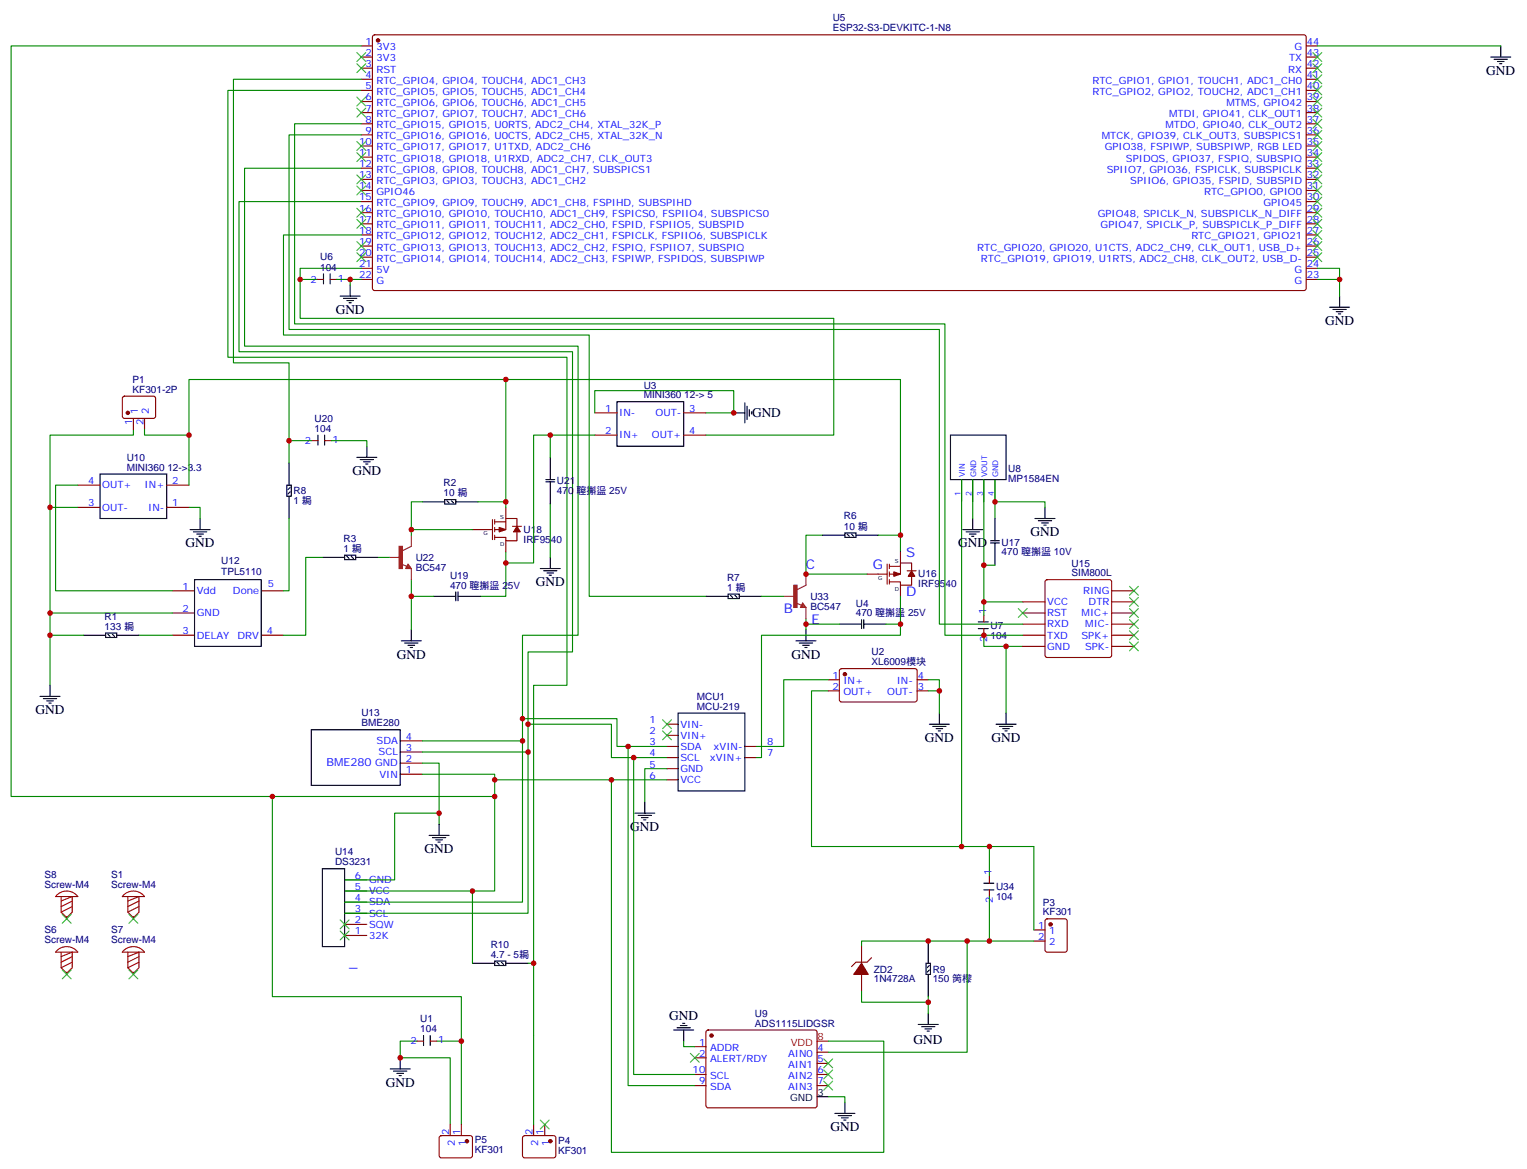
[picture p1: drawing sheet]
<svg xmlns="http://www.w3.org/2000/svg" width="485mm" height="371mm" viewBox="0 0 485 371" stroke-linecap="round" stroke-linejoin="round" font-family="sans-serif">
<g fill="none" stroke="#000" stroke-width=".35">
<path d="M473.1 18.1h6.3M474.1 18.8h4.3M475.2 19.5h2.1M476.2 14.6v3.5M475.9 20.2h.7M102.7 86.9v3.2M104.8 86.9v3.2M107.9 93.9h6.4M109 94.7h4.2M110.1 95.4h2.1M110.8 96.1h.7M111.1 90.4v3.5"/>
<path d="M421.9 97.5h6.4M423 98.2h4.2M424 98.9h2.2M424.7 99.6h.7M425.1 93.9v3.6M100.9 138v3.2M103 138v3.2M195.8 127.5h21.2v14.1h-21.2zM232.8 131h3.6M236.4 127.8v6.4M237.1 128.9v4.2M237.8 129.9v2.1"/>
<path d="M238.5 130.6v.7M301.6 138h17.7v14.2h-17.7zM31.7 150.4h21.2v14.1h-21.2zM91 153.9h1.4v3.5h-1.4zM91.7 146.9v7M91.7 157.4v7.1M92.1 154.6l-.7 .7M92.1 156l-.7 .7M113.2 145.1h6.4M114.3 145.8h4.2M115.4 146.5h2.1M116.1 147.2h.7"/>
<path d="M116.4 141.6v3.5M134.1 159.2h7M141.1 158.5h3.5v1.4h-3.5zM141.8 158.9l.7 .7M143.2 158.9l.7 .7M144.6 159.2h7.1M173.2 152.2h2.8M173.2 152.9h2.8M174.6 145.1v7.1M174.6 152.9v7M60.3 168h6.4M61.4 168.7h4.2"/>
<path d="M62.4 169.4h2.2M63.1 170.1h.8M63.5 164.5v3.5M102.3 176.8h7.1M109.4 176.1h3.5v1.5h-3.5zM110.1 176.5l.7 .7M111.5 176.5l.7 .7M112.9 176.8h7M174.6 176.8v3.6M261.1 169.8h7M268.1 169.1h3.5v1.4h-3.5zM268.8 169.4l.7 .7"/>
<path d="M270.2 169.4l.7 .7M271.6 169.8h7.1M305.5 168h6.4M306.6 168.7h4.2M307.6 169.4h2.1M308.3 170.1h.7M308.7 164.5v3.5M314.3 171.6h2.8M314.3 172.3h2.8M315.7 164.5v7.1M315.7 172.3v7M328.4 164.5h6.4"/>
<path d="M329.5 165.2h4.2M330.6 165.9h2.1M331.3 166.6h.7M331.6 161v3.5M61.7 183.9h21.2v21.2h-21.2zM130.5 199.8v3.5M137.6 189.2h7M144.6 187.8v2.8M145.3 187.8v2.8M145.3 189.2h7.1M171.4 180.4h6.4M172.5 181.1h4.2"/>
<path d="M173.6 181.8h2.1M174.3 182.5h.7M224 189.2h7.1M231.1 188.5h3.5v1.4h-3.5zM231.8 188.8l.7 .7M233.2 188.8l.7 .7M234.6 189.2h7.1M255.8 199.8v3.5M266.3 198h7.1M273.4 196.6v2.8M274.1 196.6v2.8M274.1 198h7.1"/>
<path d="M310.4 197.3h3.2M310.4 199.4h3.2M15.9 217.4v3.5M26.5 201.5h7M33.5 200.8h3.5v1.4h-3.5zM34.2 201.2l.7 .7M35.6 201.2l.7 .7M37 201.5h7.1M127.4 203.3h6.3M128.4 204h4.2M129.5 204.7h2.1M130.2 205.4h.7"/>
<path d="M252.6 203.3h6.3M253.6 204h4.3M254.7 204.7h2.1M255.4 205.4h.7M12.7 220.9h6.3M13.8 221.7h4.2M14.8 222.4h2.1M15.5 223.1h.7M98.8 231.5h28.2v17.7h-28.2zM215.2 226.2h21.2v24.7h-21.2zM294.9 229.8h6.4M296 230.5h4.2"/>
<path d="M297 231.2h2.2M297.7 231.9h.7M298.1 226.2v3.6M316.1 229.8h6.3M317.1 230.5h4.3M318.2 231.2h2.1M318.9 231.9h.7M319.3 226.2v3.6M201.4 258h6.4M202.5 258.7h4.2M203.6 259.4h2.1M204.6 254.5v3.5"/>
<path d="M102.3 275.6h7.1v24.7h-7.1zM136.2 265h6.3M137.2 265.7h4.3M138.3 266.5h2.1M139 267.2h.7M139.3 261.5v3.5M204.3 260.1h.7M294.6 298.6v7M312.2 280.2h3.2M312.2 282.3h3.2M149.9 305.6h7.1M157 304.9h3.5v1.4h-3.5z"/>
<path d="M157.7 305.3l.7 .7M159.1 305.3l.7 .7M160.5 305.6h7.1M293.9 305.6h1.4v3.5h-1.4zM294.6 309.1v7.1M294.9 306.3l-.7 .7M294.9 307.7l-.7 .7M123.8 339.1h6.4M124.9 339.8h4.2M127 335.6v3.5M134.4 328.5v3.2M136.5 328.5v3.2"/>
<path d="M213.8 326.8h6.3M214.8 326.1h4.3M215.9 325.4h2.1M216.6 324.7h.7M217 326.8v3.5M291.4 325h6.3M292.5 325.7h4.2M293.5 326.4h2.1M294.2 327.1h.7M294.6 321.5v3.5M125.9 340.5h2.2M126.6 341.2h.8"/>
<path d="M259.3 347.9h3.5M264.9 353.2h6.4M266 353.9h4.2M267.1 354.6h2.1M267.8 355.4h.7M268.1 349.7v3.5"/>
</g>
<g fill="none" stroke="#008700" stroke-width=".35">
<path d="M114.7 14.6h-111.2v238.1h153.5M418 14.6h58.2M114.7 28.7h-42.4v84.6h107.6v104.1h-10.6v139.4M114.7 25.2h-40.6v89.9h17.6v31.8M114.7 39.3h-21.2v63.5h206.4v98.7h24.7M114.7 53.4h-37.1v56.4h105.8v91.7h-17.6v84.7h-56.4M114.7 42.8h-23v61.7h206.4v93.5h26.5M114.7 64h-38.9v47.6h105.9v95.2h-14.1v82.9h-58.2M114.7 74.5h-24.7v31.8h97v82.9h37M95.2 88.7h5.3M106.9 88.7h4.2M114.7 88.7h-3.6v1.7"/>
<path d="M114.7 85.1h-19.5v15.9h169.4v37h-40.6M418 85.1h7.1v8.8M418 88.7h7.1M42.3 136.3v1.7h-26.4v79.4M45.9 136.3v1.7h14.1v-17.6h225.8v49.4M60 138v15.9M91.7 139.8h7.1M105.1 139.8h11.3v1.8M160.5 120.4v38.8M174.6 138v7.1M188.7 138h-19.4v40.6h-8.8M188.7 131v-7.1h44.1v7.1h-8.8"/>
<path d="M24.7 153.9h-7.1v33.5h37.1M134.1 159.2h-3.6v10.6M151.7 159.2h8.8v1.8M174.6 159.9v16.9M305.2 152.2v116.4M308.7 152.2v12.3M312.2 152.2v38.8h12.4M315.7 152.2v12.3M315.7 159.2h15.9v1.8M15.9 161h8.8M60 161h3.5v3.5M91.7 164.5v22.9h-1.7"/>
<path d="M102.3 176.8h-5.3v24.7h-7M119.9 176.8h3.6M130.5 168h19.4M160.5 175.1v14.1h-8.1M261.1 169.8h-5.3v12.3h19.4M278.7 169.8h7.1v5.3M312.2 179.3h3.5M15.9 194.5h38.8M130.5 183.9v15.9M130.5 189.2h7.1M241.7 189.2h7M255.8 196.3v3.5"/>
<path d="M255.8 198h10.5M285.8 189.2v8.8h-4.6M285.8 198v3.5h-44.1v38.8h-1.8M312.2 191v4.2M15.9 201.5h10.6M44.1 201.5h10.6M262.8 219.2h-5.3v49.4h70.6v26.4M262.8 215.7h-14.1v21.1h-8.8M294.6 219.2h3.5v7M294.6 215.7h3.5v3.5M312.2 201.5v3.6h7.1M324.6 205.1h-5.3v21.1"/>
<path d="M134.1 235.1h31.7M134.1 238.6h33.5M165.8 228h30v8.8h15.9M167.6 229.8h26.4v10.5h17.7M199.3 236.8v107.6h21.2M86.4 252.7v63.5h60v14.1M134.1 242.1h5.2v19.4M134.1 245.6h22.9v37.1h-47.6M139.3 258h-14.1v21.2h-15.8M157 247.4h54.7M194 247.4v118.2h86.5v-35.3h-17.7M201.1 240.3v100.6h19.4"/>
<path d="M211.7 243.9h-7.1v10.6M314 268.6v9.5M149.9 282.7v22.9M306.9 298.6v35.2h-44.1M314 284.4v14.2M328.1 298.6h-54.7v1.7M167.6 305.6h1.7M273.4 314.4v3.6h21.2M294.6 316.2v5.3M132.3 330.3h-5.3v5.3h15.9v21.2M138.6 330.3h7.8v26.5M217 330.3v1.8h3.5"/>
<path d="M262.8 347.9h5.3v1.8"/>
</g>
<g fill="none" stroke="#870000" stroke-width=".35">
<path d="M114.7 14.6h3.5M114.7 18.1h3.5M118.4 11.2l.5-.2 295.2 .1 .4 .6-.1 80-.6 .5-295.2-.1-.4-.6v-79.8zM414.5 14.6h3.5M414.5 18.1h3.5M114.7 21.6h3.5M114.7 25.2h3.5M114.7 28.7h3.5M114.7 32.2h3.5M114.7 35.7h3.5M114.7 39.3h3.5M414.5 21.6h3.5"/>
<path d="M414.5 25.2h3.5M414.5 28.7h3.5M414.5 32.2h3.5M414.5 35.7h3.5M414.5 39.3h3.5M114.7 42.8h3.5M114.7 46.3h3.5M114.7 49.8h3.5M114.7 53.4h3.5M114.7 56.9h3.5M414.5 42.8h3.5M414.5 46.3h3.5"/>
<path d="M414.5 49.8h3.5M414.5 53.4h3.5M414.5 56.9h3.5M114.7 60.4h3.5M114.7 64h3.5M114.7 67.5h3.5M114.7 71h3.5M114.7 74.5h3.5M114.7 78.1h3.5M414.5 60.4h3.5M414.5 64h3.5M414.5 67.5h3.5"/>
<path d="M414.5 71h3.5M414.5 74.5h3.5M414.5 78.1h3.5M100.5 88.7h2.2M104.8 88.7h2.1M114.7 81.6h3.5M114.7 85.1h3.5M114.7 88.7h3.5M414.5 81.6h3.5M414.5 85.1h3.5M414.5 88.7h3.5M39 125.9l.5-.2 9.5 .1 .4 .6-.1 5.9-.6 .5-9.5-.1-.4-.7v-5.6z"/>
<path d="M42.3 132.8v3.5M45.9 132.8v3.5M98.8 139.8h2.1M103 139.8h2.1M188.7 131h7.1M188.7 138h7.1M217 131h7M217 138h7M24.7 153.9h7M52.9 153.9h7.1M305.2 152.2v7M308.7 152.2v7"/>
<path d="M312.2 152.2v7M315.7 152.2v7M24.7 161h7M52.9 161h7.1M149.9 168h6.4M156.3 164.9v6.3M157 165.6h3.5M157 164.9v1.4M157 167.3v1.4M157 169.8v1.4M160.5 161v3.5M160.5 171.6v3.5"/>
<path d="M162.6 167h2.9M164 168.7v2.9h-3.5v-1.1h-3.5M164 167v-2.5h-3.5v3.5h-3.5M281.5 179v6.3M282.2 179.7h3.6M282.2 179v1.4M285.8 175.1v3.5M54.7 187.4h7M54.7 194.5h7M82.9 187.4h7.1M275.2 182.1h6.3M282.2 181.4v1.4"/>
<path d="M282.2 183.9v1.4M285.8 185.7v3.5M287.9 181.1h2.8M289.3 182.8v2.9h-3.5v-1.1h-3.6M289.3 181.1v-2.5h-3.5v3.5h-3.6M312.2 195.2v2.1M312.2 199.4v2.1M324.6 194.5h7M324.6 191h7M324.6 198h7M352.8 187.4h7M352.8 194.5h7"/>
<path d="M352.8 191h7M352.8 198h7M54.7 201.5h7M82.9 201.5h7.1M262.8 215.7h3.5M262.8 219.2h3.5M266.6 212.3l.5-.2 23.5 .1 .4 .6v9.5l-.7 .4-23.5-.1-.5-.6v-9.2zM291 215.7h3.6M291 219.2h3.6M324.6 201.5h7M324.6 205.1h7M352.8 201.5h7"/>
<path d="M352.8 205.1h7M127 238.6h7.1M127 235.1h7.1M211.7 236.8h3.5M211.7 233.3h3.5M211.7 229.8h3.5M236.4 236.8h3.5M127 245.6h7.1M127 242.1h7.1M211.7 247.4h3.5M211.7 243.9h3.5M211.7 240.3h3.5"/>
<path d="M236.4 240.3h3.5M109.4 279.2h7M314 278.1v2.1M21.2 290.8v.7M42.3 290.8v.7M109.4 296.8h7M109.4 293.3h7M109.4 289.7h7M109.4 286.2h7M109.4 282.7h7M314 282.3v2.1M328.1 295h3.5"/>
<path d="M328.1 298.6h3.5M331.8 291.7l.5-.2h5.7l.6 .4 .1 9.5-.5 .6-5.9 .1-.6-.5-.1-9.4zM21.2 308.4v.7M42.3 308.4v.7M273.4 300.3v5.3M273.4 309.1v5.3M276.6 303.8l-1.4 1.5h-3.6l-1.4 1.4M132.3 330.3h2.1M136.5 330.3h2.1M220.5 332.1h3.5M220.5 335.6h3.5M224.2 327l.5-.2h33.9l.5 .2 .2 .5-.1 23.5-.6 .5-34.2-.1-.4-.6v-23.3z"/>
<path d="M259.3 337.4h3.5M259.3 333.8h3.5M142.9 356.8v3.5M146.4 356.8v3.5M169.3 356.8v3.5M172.9 356.8v3.5M220.5 340.9h3.5M220.5 344.4h3.5M259.3 340.9h3.5M259.3 344.4h3.5M139.6 360.5l.5-.2h9.4l.4 .7v5.9l-.7 .4h-9.4l-.5-.7v-5.6zM166 360.5l.5-.2h9.5l.4 .7-.1 5.9-.6 .4h-9.5l-.4-.7v-5.6z"/>
</g>
<g fill="#870000" stroke="#870000" stroke-width=".35">
<path d="M283.6 181.4l2.2 .7-2.2 .7z"/>
<path d="M289.3 181.1l1 1.7h-2.1z"/>
<path d="M158.4 167.3l2.1 .7-2.1 .7z"/>
<path d="M164 167l1.1 1.7h-2.1z"/>
<path d="M273.4 305.6l2.1 3.5h-4.6z"/>
<circle cx="40.6" cy="131" r=".53"/>
<circle cx="333.4" cy="293.3" r=".53"/>
<circle cx="174.6" cy="362.1" r=".53"/>
<circle cx="148.2" cy="362.1" r=".53"/>
<circle cx="119.9" cy="12.8" r=".53"/>
<circle cx="268.1" cy="213.9" r=".53"/>
<circle cx="225.8" cy="328.5" r=".53"/>
</g>
<path d="M331.8 184.1l.5-.2h19.8l.5 .2 .2 .5v23.3l-.3 .5-.4 .2h-19.8l-.5-.2-.2-.5v-23.3z" fill="none" stroke="#900" stroke-width=".35"/>
<g fill="none" stroke="#8c2424" stroke-width=".35">
<path d="M123.5 176.8h3.5M127.4 179l1.7 .7M129.5 179l1 1.4h-1.7zM129.5 179.3l.7 .7h-1.1zM129.5 179.7v.3M130.5 169.8v3.5l-2.8 1.4M130.5 180.4v3.5M248.7 189.2h3.5M252.6 191.3l1.8 .7M254.7 191.3l1.1 1.4h-1.8zM254.7 191.7l.7 .7h-1zM254.7 192v.4"/>
<path d="M255.8 182.1v3.6l-2.9 1.4M255.8 192.7v3.6"/>
</g>
<g fill="#8c2424" stroke="#8c2424" stroke-width=".35">
<path d="M126.6 173.3h1.1v7.1h-1.1z"/>
<path d="M251.9 185.7h1v7h-1z"/>
</g>
<g fill="none" stroke="#a10000" stroke-width=".35">
<path d="M18 284a4.4 4.4 0 0 1 6.7 .4h-7.1zM19.4 284.4v5l1.8 1.7 1.7-1.7v-5l-3.5 1.5M22.9 285.9l-3.5 1.7M22.9 287.6l-3.5 1.8M39.2 284a4.4 4.4 0 0 1 6.7 .4h-7.1zM40.6 284.4v5l1.7 1.7 1.8-1.7v-5l-3.5 1.5M44.1 285.9l-3.5 1.7M44.1 287.6l-3.5 1.8M18 301.6a4.4 4.4 0 0 1 6.7 .5h-7.1zM19.4 302.1v4.9l1.8 1.8 1.7-1.8v-4.9l-3.5 1.4M22.9 303.5l-3.5 1.8M22.9 305.3l-3.5 1.7"/>
<path d="M39.2 301.6a4.4 4.4 0 0 1 6.7 .5h-7.1zM40.6 302.1v4.9l1.7 1.8 1.8-1.8v-4.9l-3.5 1.4M44.1 303.5l-3.5 1.8M44.1 305.3l-3.5 1.7"/>
</g>
<g fill="none" stroke="#3c3" stroke-width=".35">
<path d="M113.2 16.7l2.9 2.8M116.1 16.7l-2.9 2.8M416.6 16.7l2.9 2.8M419.5 16.7l-2.9 2.8M113.2 20.2l2.9 2.8M113.2 30.8l2.9 2.8M113.2 34.3l2.9 2.8M116.1 20.2l-2.9 2.8M116.1 30.8l-2.9 2.8M116.1 34.3l-2.9 2.8M416.6 27.3l2.9 2.8M416.6 30.8l2.9 2.8"/>
<path d="M416.6 34.3l2.9 2.8M416.6 37.9l2.9 2.8M416.6 20.2l2.9 2.8M416.6 23.7l2.9 2.9M419.5 27.3l-2.9 2.8M419.5 30.8l-2.9 2.8M419.5 34.3l-2.9 2.8M419.5 37.9l-2.9 2.8M419.5 20.2l-2.9 2.8M419.5 23.7l-2.9 2.9M113.2 44.9l2.9 2.8M113.2 48.4l2.9 2.9"/>
<path d="M113.2 55.5l2.9 2.8M113.2 59l2.9 2.8M116.1 44.9l-2.9 2.8M116.1 48.4l-2.9 2.9M116.1 55.5l-2.9 2.8M116.1 59l-2.9 2.8M416.6 41.4l2.9 2.8M416.6 44.9l2.9 2.8M416.6 48.4l2.9 2.9M416.6 52l2.9 2.8M416.6 55.5l2.9 2.8M416.6 59l2.9 2.8"/>
<path d="M419.5 41.4l-2.9 2.8M419.5 44.9l-2.9 2.8M419.5 48.4l-2.9 2.9M419.5 52l-2.9 2.8M419.5 55.5l-2.9 2.8M419.5 59l-2.9 2.8M113.2 66.1l2.9 2.8M113.2 69.6l2.9 2.8M113.2 76.7l2.9 2.8M116.1 66.1l-2.9 2.8M116.1 69.6l-2.9 2.8M116.1 76.7l-2.9 2.8"/>
<path d="M416.6 62.5l2.9 2.9M416.6 66.1l2.9 2.8M416.6 69.6l2.9 2.8M416.6 73.1l2.9 2.9M416.6 76.7l2.9 2.8M419.5 62.5l-2.9 2.9M419.5 66.1l-2.9 2.8M419.5 69.6l-2.9 2.8M419.5 73.1l-2.9 2.9M419.5 76.7l-2.9 2.8M113.2 80.2l2.9 2.8M116.1 80.2l-2.9 2.8"/>
<path d="M416.6 80.2l2.9 2.8M419.5 80.2l-2.9 2.8M323.1 193.1l2.9 2.8M326 193.1l-2.9 2.8M358.4 186l2.8 2.8M358.4 189.5l2.8 2.9M358.4 193.1l2.8 2.8M358.4 196.6l2.8 2.8M361.2 186l-2.8 2.8M361.2 189.5l-2.8 2.9M361.2 193.1l-2.8 2.8M361.2 196.6l-2.8 2.8"/>
<path d="M358.4 200.1l2.8 2.9M358.4 203.7l2.8 2.8M361.2 200.1l-2.8 2.9M361.2 203.7l-2.8 2.8M210.3 228.4l2.8 2.8M210.3 231.9l2.8 2.8M213.1 228.4l-2.8 2.8M213.1 231.9l-2.8 2.8M19.8 290.1l2.8 2.8M22.6 290.1l-2.8 2.8M40.9 290.1l2.8 2.8M43.7 290.1l-2.8 2.8"/>
<path d="M107.9 295.4l2.9 2.8M107.9 291.9l2.9 2.8M110.8 295.4l-2.9 2.8M110.8 291.9l-2.9 2.8M19.8 307.7l2.8 2.9M22.6 307.7l-2.8 2.9M40.9 307.7l2.8 2.9M43.7 307.7l-2.8 2.9M219.1 334.2l2.8 2.8M221.9 334.2l-2.8 2.8M261.4 336l2.8 2.8M261.4 339.5l2.8 2.8"/>
<path d="M264.2 336l-2.8 2.8M264.2 339.5l-2.8 2.8M171.4 355.4l2.9 2.8M174.3 355.4l-2.9 2.8M261.4 343l2.8 2.8M264.2 343l-2.8 2.8"/>
</g>
<path d="M259.3 330.3h3.5" fill="none" stroke="#f00" stroke-width=".35"/>
<g fill="#c00">
<circle cx="127" cy="335.6" r=".88"/>
<circle cx="285.8" cy="169.8" r=".88"/>
<circle cx="15.9" cy="194.5" r=".88"/>
<circle cx="139.3" cy="258" r=".88"/>
<circle cx="15.9" cy="161" r=".88"/>
<circle cx="15.9" cy="201.5" r=".88"/>
<circle cx="130.5" cy="189.2" r=".88"/>
<circle cx="130.5" cy="168" r=".88"/>
<circle cx="255.8" cy="182.1" r=".88"/>
<circle cx="165.8" cy="235.1" r=".88"/>
<circle cx="167.6" cy="238.6" r=".88"/>
<circle cx="60" cy="138" r=".88"/>
<circle cx="160.5" cy="159.2" r=".88"/>
<circle cx="160.5" cy="120.4" r=".88"/>
<circle cx="160.5" cy="178.6" r=".88"/>
<circle cx="255.8" cy="198" r=".88"/>
<circle cx="314" cy="298.6" r=".88"/>
<circle cx="169.3" cy="305.6" r=".88"/>
<circle cx="425.1" cy="88.7" r=".88"/>
<circle cx="314" cy="268.6" r=".88"/>
<circle cx="305.2" cy="268.6" r=".88"/>
<circle cx="312.2" cy="191" r=".88"/>
<circle cx="319.3" cy="205.1" r=".88"/>
<circle cx="91.7" cy="139.8" r=".88"/>
<circle cx="174.6" cy="138" r=".88"/>
<circle cx="298.1" cy="219.2" r=".88"/>
<circle cx="111.1" cy="88.7" r=".88"/>
<circle cx="95.3" cy="88.7" r=".88"/>
<circle cx="157" cy="252.7" r=".88"/>
<circle cx="149.9" cy="282.7" r=".88"/>
<circle cx="146.4" cy="330.3" r=".88"/>
<circle cx="86.4" cy="252.7" r=".88"/>
<circle cx="306.9" cy="298.6" r=".88"/>
<circle cx="312.2" cy="201.5" r=".88"/>
<circle cx="165.8" cy="228" r=".88"/>
<circle cx="167.6" cy="229.8" r=".88"/>
<circle cx="157" cy="247.4" r=".88"/>
<circle cx="285.8" cy="198" r=".88"/>
<circle cx="201.1" cy="240.3" r=".88"/>
<circle cx="199.3" cy="236.8" r=".88"/>
<circle cx="194" cy="247.4" r=".88"/>
<circle cx="294.6" cy="298.6" r=".88"/>
<circle cx="294.6" cy="318" r=".88"/>
<circle cx="312.2" cy="179.3" r=".88"/>
<circle cx="315.7" cy="159.2" r=".88"/>
<circle cx="232.8" cy="131" r=".88"/>
</g>
<g font-size="4.2">
<text x="471.7" y="23.7">GND</text>
<text x="106.5" y="99.6">GND</text>
<text x="420.5" y="103.1">GND</text>
<text x="238.7" y="132.4">GND</text>
<text x="111.8" y="150.7">GND</text>
<text x="58.9" y="173.7">GND</text>
<text x="304.1" y="173.7">GND</text>
<text x="327" y="170.1">GND</text>
<text x="170" y="186">GND</text>
<text x="125.9" y="209">GND</text>
<text x="251.2" y="209">GND</text>
<text x="11.3" y="226.6">GND</text>
<text x="293.5" y="235.4">GND</text>
<text x="314.7" y="235.4">GND</text>
<text x="200" y="263.6">GND</text>
<text x="134.8" y="270.7">GND</text>
<text x="212.4" y="323.6">GND</text>
<text x="289.9" y="331.2">GND</text>
<text x="122.4" y="344.8">GND</text>
<text x="263.5" y="358.9">GND</text>
</g>
<g font-size="4.2" fill="#00f">
<text x="287.5" y="176.8">S</text>
<text x="255.8" y="180.4">C</text>
<text x="276.9" y="180.4">G</text>
<text x="287.5" y="189.2">D</text>
<text x="248.7" y="194.5">B</text>
<text x="257.5" y="198">E</text>
<text x="110.8" y="306.7">_</text>
</g>
<text font-size="3.5" fill="#00f" x="103.6" y="243.2">BME280 GND</text>
<g font-size="3.2" fill="#000080">
<text x="264.2" y="10">ESP32-S3-DEVKITC-1-N8</text>
<text x="264.2" y="6.8">U5</text>
<text x="101.6" y="82.6">U6</text>
<text x="101.6" y="85.8">104</text>
<text x="42.1" y="124.6">KF301-2P</text>
<text x="42.1" y="121.5">P1</text>
<text x="204.3" y="123.3">U3</text>
<text x="204.3" y="126.4">MINI360 12-&gt; 5</text>
<text x="99.9" y="137">104</text>
<text x="99.9" y="133.8">U20</text>
<text x="40.2" y="149.3">MINI360 12-&gt;3.3</text>
<text x="40.2" y="146.2">U10</text>
<text x="320" y="149.8">U8</text>
<text x="140.8" y="154.2">R2</text>
<text x="176.7" y="153.7">U21</text>
<text x="320" y="152.9">MP1584EN</text>
<text x="93.1" y="160">1 䎤ṃ쀀</text>
<text x="93.1" y="156.8">R8</text>
<text x="140.8" y="157.4">10 䎤ṃ쀀</text>
<text x="176.7" y="156.8">470</text>
<text x="182.9" y="156.8">䏄㩂䀀 25V</text>
<text x="267.8" y="164.8">R6</text>
<text x="109" y="171.9">R3</text>
<text x="166.2" y="172.3">IRF9540</text>
<text x="166.2" y="169.1">U18</text>
<text x="267.8" y="168">10 䎤ṃ쀀</text>
<text x="317.9" y="173.1">U17</text>
<text x="70.2" y="179.1">U12</text>
<text x="109" y="175.1">1 䎤ṃ쀀</text>
<text x="131.9" y="178">U22</text>
<text x="317.9" y="176.2">470 䏄㩂䀀 10V</text>
<text x="340.1" y="179.9">U15</text>
<text x="70.2" y="182.3">TPL5110</text>
<text x="131.9" y="181.2">BC547</text>
<text x="142.8" y="183.6">U19</text>
<text x="230.7" y="184.2">R7</text>
<text x="291.4" y="183.2">U16</text>
<text x="340.1" y="182.8">SIM800L</text>
<text x="142.8" y="186.7">470 䏄㩂䀀 25V</text>
<text x="230.7" y="187.4">1 䎤ṃ쀀</text>
<text x="257.2" y="190.3">U33</text>
<text x="291.4" y="186.4">IRF9540</text>
<text x="33.2" y="196.6">R1</text>
<text x="257.2" y="193.5">BC547</text>
<text x="271.6" y="195.5">470 䏄㩂䀀 25V</text>
<text x="271.6" y="192.4">U4</text>
<text x="33.2" y="199.8">133 䎤ṃ쀀</text>
<text x="314.3" y="202.7">104</text>
<text x="314.3" y="199.5">U7</text>
<text x="276.6" y="207.9">U2</text>
<text x="276.6" y="211.1">XL6009模块</text>
<text x="221.1" y="222">MCU1</text>
<text x="114.7" y="227.3">U13</text>
<text x="221.1" y="225.2">MCU-219</text>
<text x="114.7" y="230.5">BME280</text>
<text x="106.3" y="274.6">DS3231</text>
<text x="106.3" y="271.4">U14</text>
<text x="14.1" y="281.6">Screw-M4</text>
<text x="14.1" y="278.5">S8</text>
<text x="35.2" y="281.6">Screw-M4</text>
<text x="35.2" y="278.5">S1</text>
<text x="316.1" y="285.6">104</text>
<text x="316.1" y="282.4">U34</text>
<text x="330.9" y="287.3">P3</text>
<text x="330.9" y="290.4">KF301</text>
<text x="14.1" y="299.3">Screw-M4</text>
<text x="14.1" y="296.1">S6</text>
<text x="35.2" y="299.3">Screw-M4</text>
<text x="35.2" y="296.1">S7</text>
<text x="155.7" y="303.8">4.7 - 5䎤ṃ쀀</text>
<text x="155.7" y="300.6">R10</text>
<text x="277.3" y="311.7">1N4728A</text>
<text x="277.3" y="308.6">ZD2</text>
<text x="296" y="311.7">150 䇤㰀</text>
<text x="296" y="308.6">R9</text>
<text x="239.6" y="322.5">U9</text>
<text x="133.4" y="327.5">104</text>
<text x="133.4" y="324.3">U1</text>
<text x="239.6" y="325.7">ADS1115LIDGSR</text>
<text x="150.6" y="365.9">KF301</text>
<text x="150.6" y="362.8">P5</text>
<text x="177.1" y="363">P4</text>
<text x="177.1" y="366.1">KF301</text>
</g>
<g font-size="3.2" fill="#00f">
<text x="116" y="14.2">1</text>
<text x="116" y="17.7">2</text>
<text x="119.5" y="16">3V3</text>
<text x="410.7" y="16">G</text>
<text x="414.7" y="17.7">43</text>
<text x="414.7" y="14.2">44</text>
<text x="116" y="21.3">3</text>
<text x="119.5" y="19.5">3V3</text>
<text x="119.5" y="23">RST</text>
<text x="408.8" y="23">RX</text>
<text x="409.1" y="19.5">TX</text>
<text x="414.7" y="21.3">42</text>
<text x="116" y="24.8">4</text>
<text x="116" y="28.3">5</text>
<text x="119.5" y="26.6">RTC_GPIO4, GPIO4, TOUCH4, ADC1_CH3</text>
<text x="346.7" y="26.6">RTC_GPIO1, GPIO1, TOUCH1, ADC1_CH0</text>
<text x="414.7" y="28.3">40</text>
<text x="414.7" y="24.8">41</text>
<text x="116" y="31.9">6</text>
<text x="116" y="35.4">7</text>
<text x="119.5" y="30.1">RTC_GPIO5, GPIO5, TOUCH5, ADC1_CH4</text>
<text x="119.5" y="33.6">RTC_GPIO6, GPIO6, TOUCH6, ADC1_CH5</text>
<text x="346.7" y="30.1">RTC_GPIO2, GPIO2, TOUCH2, ADC1_CH1</text>
<text x="389.2" y="33.6">MTMS, GPIO42</text>
<text x="414.7" y="35.4">38</text>
<text x="414.7" y="31.9">39</text>
<text x="116" y="38.9">8</text>
<text x="119.5" y="37.1">RTC_GPIO7, GPIO7, TOUCH7, ADC1_CH6</text>
<text x="119.5" y="40.7">RTC_GPIO15, GPIO15, U0RTS, ADC2_CH4, XTAL_32K_P</text>
<text x="369.9" y="40.7">MTDO, GPIO40, CLK_OUT2</text>
<text x="371" y="37.1">MTDI, GPIO41, CLK_OUT1</text>
<text x="414.7" y="38.9">37</text>
<text x="114" y="46">10</text>
<text x="116" y="42.4">9</text>
<text x="119.5" y="44.2">RTC_GPIO16, GPIO16, U0CTS, ADC2_CH5, XTAL_32K_N</text>
<text x="119.5" y="47.7">RTC_GPIO17, GPIO17, U1TXD, ADC2_CH6</text>
<text x="349.7" y="44.2">MTCK, GPIO39, CLK_OUT3, SUBSPICS1</text>
<text x="350.6" y="47.7">GPIO38, FSPIWP, SUBSPIWP, RGB LED</text>
<text x="414.7" y="46">35</text>
<text x="414.7" y="42.4">36</text>
<text x="114" y="49.5">11</text>
<text x="114" y="53">12</text>
<text x="119.5" y="51.3">RTC_GPIO18, GPIO18, U1RXD, ADC2_CH7, CLK_OUT3</text>
<text x="357.3" y="51.3">SPIDQS, GPIO37, FSPIQ, SUBSPIQ</text>
<text x="414.7" y="53">33</text>
<text x="414.7" y="49.5">34</text>
<text x="114" y="56.6">13</text>
<text x="119.5" y="54.8">RTC_GPIO8, GPIO8, TOUCH8, ADC1_CH7, SUBSPICS1</text>
<text x="119.5" y="58.3">RTC_GPIO3, GPIO3, TOUCH3, ADC1_CH2</text>
<text x="351.2" y="54.8">SPIIO7, GPIO36, FSPICLK, SUBSPICLK</text>
<text x="358.7" y="58.3">SPIIO6, GPIO35, FSPID, SUBSPID</text>
<text x="414.7" y="56.6">32</text>
<text x="114" y="60.1">14</text>
<text x="114" y="63.6">15</text>
<text x="119.5" y="61.8">GPIO46</text>
<text x="119.5" y="65.4">RTC_GPIO9, GPIO9, TOUCH9, ADC1_CH8, FSPIHD, SUBSPIHD</text>
<text x="382.1" y="61.8">RTC_GPIO0, GPIO0</text>
<text x="401" y="65.4">GPIO45</text>
<text x="414.7" y="63.6">30</text>
<text x="414.7" y="60.1">31</text>
<text x="114" y="67.1">16</text>
<text x="114" y="70.7">17</text>
<text x="119.5" y="68.9">RTC_GPIO10, GPIO10, TOUCH10, ADC1_CH9, FSPICS0, FSPIIO4, SUBSPICS0</text>
<text x="348.4" y="68.9">GPIO48, SPICLK_N, SUBSPICLK_N_DIFF</text>
<text x="414.7" y="70.7">28</text>
<text x="414.7" y="67.1">29</text>
<text x="114" y="74.2">18</text>
<text x="114" y="77.7">19</text>
<text x="119.5" y="72.4">RTC_GPIO11, GPIO11, TOUCH11, ADC2_CH0, FSPID, FSPIIO5, SUBSPID</text>
<text x="119.5" y="76">RTC_GPIO12, GPIO12, TOUCH12, ADC2_CH1, FSPICLK, FSPIIO6, SUBSPICLK</text>
<text x="349.3" y="72.4">GPIO47, SPICLK_P, SUBSPICLK_P_DIFF</text>
<text x="378.1" y="76">RTC_GPIO21, GPIO21</text>
<text x="414.7" y="77.7">26</text>
<text x="414.7" y="74.2">27</text>
<text x="114" y="81.2">20</text>
<text x="119.5" y="79.5">RTC_GPIO13, GPIO13, TOUCH13, ADC2_CH2, FSPIQ, FSPIIO7, SUBSPIQ</text>
<text x="119.5" y="83">RTC_GPIO14, GPIO14, TOUCH14, ADC2_CH3, FSPIWP, FSPIDQS, SUBSPIWP</text>
<text x="310.1" y="79.5">RTC_GPIO20, GPIO20, U1CTS, ADC2_CH9, CLK_OUT1, USB_D+</text>
<text x="311.3" y="83">RTC_GPIO19, GPIO19, U1RTS, ADC2_CH8, CLK_OUT2, USB_D-</text>
<text x="414.7" y="81.2">25</text>
<text x="98.5" y="89.7">2</text>
<text x="107.2" y="89.4">1</text>
<text x="114" y="84.8">21</text>
<text x="114" y="88.3">22</text>
<text x="119.5" y="86.5">5V</text>
<text x="410.7" y="86.5">G</text>
<text x="414.7" y="88.3">23</text>
<text x="414.7" y="84.8">24</text>
<text x="119.5" y="90.1">G</text>
<text x="410.7" y="90.1">G</text>
<text x="43.7" y="131.4" transform="rotate(-90 43.7 131.4)">1</text>
<text x="47.3" y="131.4" transform="rotate(-90 47.3 131.4)">2</text>
<text x="192" y="130.6">1</text>
<text x="218.7" y="130.6">3</text>
<text x="42" y="134.9" transform="rotate(-90 42 134.9)">1</text>
<text x="45.5" y="134.9" transform="rotate(-90 45.5 134.9)">2</text>
<text x="192" y="137.7">2</text>
<text x="196.5" y="132">IN-</text>
<text x="208" y="132">OUT-</text>
<text x="218.7" y="137.7">4</text>
<text x="96.8" y="140.9">2</text>
<text x="105.5" y="140.5">1</text>
<text x="196.5" y="139.1">IN+</text>
<text x="206.9" y="139.1">OUT+</text>
<text x="28" y="153.6">4</text>
<text x="32.5" y="155">OUT+</text>
<text x="45.9" y="155">IN+</text>
<text x="54.7" y="153.6">2</text>
<text x="28" y="160.6">3</text>
<text x="54.7" y="160.6">1</text>
<text x="32.5" y="162">OUT-</text>
<text x="47.1" y="162">IN-</text>
<text x="58" y="187.1">1</text>
<text x="62.4" y="188.5">Vdd</text>
<text x="73.9" y="188.5">Done</text>
<text x="85" y="186.4">5</text>
<text x="343.7" y="188.5">RING</text>
<text x="58" y="194.1">2</text>
<text x="62.4" y="195.5">GND</text>
<text x="312.9" y="194.8" transform="rotate(-90 312.9 194.8)">1</text>
<text x="332.3" y="192">VCC</text>
<text x="332.3" y="195.5">RST</text>
<text x="343.3" y="195.5">MIC+</text>
<text x="345.5" y="192">DTR</text>
<text x="58" y="201.2">3</text>
<text x="62.4" y="202.6">DELAY</text>
<text x="75.4" y="202.6">DRV</text>
<text x="84.7" y="201.2">4</text>
<text x="313.3" y="203.6" transform="rotate(-90 313.3 203.6)">2</text>
<text x="332.3" y="199.1">RXD</text>
<text x="332.3" y="202.6">TXD</text>
<text x="343.2" y="202.6">SPK+</text>
<text x="344.4" y="199.1">MIC-</text>
<text x="332.3" y="206.1">GND</text>
<text x="344.3" y="206.1">SPK-</text>
<text x="264.2" y="215.3">1</text>
<text x="291.2" y="215.3">4</text>
<text x="264.2" y="218.8">2</text>
<text x="267.7" y="217.1">IN+</text>
<text x="267.7" y="220.6">OUT+</text>
<text x="281.5" y="220.6">OUT-</text>
<text x="284.6" y="217.1">IN-</text>
<text x="291.2" y="218.8">3</text>
<text x="206.1" y="232.9">2</text>
<text x="206.1" y="229.4">1</text>
<text x="215.9" y="230.8">VIN-</text>
<text x="119.5" y="236.1">SDA</text>
<text x="120.1" y="239.6">SCL</text>
<text x="128.8" y="238.2">3</text>
<text x="128.8" y="234.7">4</text>
<text x="206.1" y="240">4</text>
<text x="206.1" y="236.5">3</text>
<text x="215.9" y="237.9">SDA</text>
<text x="215.9" y="234.4">VIN+</text>
<text x="226.5" y="237.9">xVIN-</text>
<text x="243.4" y="236.5">8</text>
<text x="243.4" y="240">7</text>
<text x="128.8" y="245.3">1</text>
<text x="128.8" y="241.8">2</text>
<text x="206.1" y="243.5">5</text>
<text x="215.9" y="244.9">GND</text>
<text x="215.9" y="241.4">SCL</text>
<text x="225.3" y="241.4">xVIN+</text>
<text x="120.4" y="246.7">VIN</text>
<text x="206.1" y="247.1">6</text>
<text x="215.9" y="248.5">VCC</text>
<text x="112.6" y="278.8">6</text>
<text x="117.1" y="280.2">GND</text>
<text x="314.7" y="277.7" transform="rotate(-90 314.7 277.7)">1</text>
<text x="112.6" y="285.9">4</text>
<text x="112.6" y="282.3">5</text>
<text x="117.1" y="287.3">SDA</text>
<text x="117.1" y="283.7">VCC</text>
<text x="315" y="286.5" transform="rotate(-90 315 286.5)">2</text>
<text x="112.6" y="292.9">2</text>
<text x="112.6" y="289.4">3</text>
<text x="117.1" y="290.8">SCL</text>
<text x="112.6" y="296.4">1</text>
<text x="117.1" y="297.9">32K</text>
<text x="117.1" y="294.3">SQW</text>
<text x="329.4" y="294.7">1</text>
<text x="329.4" y="298.2">2</text>
<text x="332.9" y="296.4">1</text>
<text x="332.9" y="300">2</text>
<text x="130.3" y="331.4">2</text>
<text x="139" y="331">1</text>
<text x="221.8" y="331.7">1</text>
<text x="221.8" y="335.2">2</text>
<text x="225.3" y="333.5">ADDR</text>
<text x="250.1" y="335.2">AIN0</text>
<text x="259.5" y="333.5">4</text>
<text x="219.8" y="340.5">10</text>
<text x="225.3" y="337">ALERT/RDY</text>
<text x="250.1" y="338.8">AIN1</text>
<text x="259.5" y="340.5">6</text>
<text x="259.5" y="337">5</text>
<text x="221.8" y="344.1">9</text>
<text x="225.3" y="342.3">SCL</text>
<text x="225.3" y="345.8">SDA</text>
<text x="250.1" y="345.8">AIN3</text>
<text x="250.1" y="342.3">AIN2</text>
<text x="259.5" y="344.1">7</text>
<text x="142.5" y="360.1" transform="rotate(-90 142.5 360.1)">2</text>
<text x="144.3" y="363.6" transform="rotate(-90 144.3 363.6)">2</text>
<text x="146" y="360.1" transform="rotate(-90 146 360.1)">1</text>
<text x="147.8" y="363.6" transform="rotate(-90 147.8 363.6)">1</text>
<text x="169" y="360.1" transform="rotate(-90 169 360.1)">2</text>
<text x="170.7" y="363.6" transform="rotate(-90 170.7 363.6)">2</text>
<text x="172.5" y="360.1" transform="rotate(-90 172.5 360.1)">1</text>
<text x="174.3" y="363.6" transform="rotate(-90 174.3 363.6)">1</text>
</g>
<g font-size="3.2" fill="#f00">
<text x="259.5" y="330">8</text>
<text x="250.9" y="331.7">VDD</text>
</g>
<g font-size="3.2">
<text x="259.5" y="347.6">3</text>
<text x="250.7" y="349.4">GND</text>
</g>
<g font-size="2.5" fill="#00f">
<text x="306.2" y="151.4" transform="rotate(-90 306.2 151.4)">VIN</text>
<text x="309.7" y="151.5" transform="rotate(-90 309.7 151.5)">GND</text>
<text x="313.3" y="151.3" transform="rotate(-90 313.3 151.3)">VOUT</text>
<text x="316.8" y="151.5" transform="rotate(-90 316.8 151.5)">GND</text>
<text x="304.8" y="157.4" transform="rotate(-90 304.8 157.4)">1</text>
<text x="308.3" y="157.4" transform="rotate(-90 308.3 157.4)">2</text>
<text x="311.9" y="157.4" transform="rotate(-90 311.9 157.4)">3</text>
<text x="315.4" y="157.4" transform="rotate(-90 315.4 157.4)">4</text>
</g>
<g font-size="1.8">
<text x="158.7" y="164.5">S</text>
<text x="153.5" y="169.8">G</text>
<text x="158.7" y="173.3">D</text>
<text x="284" y="178.6">S</text>
<text x="278.7" y="183.9">G</text>
<text x="284" y="187.4">D</text>
</g>
</svg>
